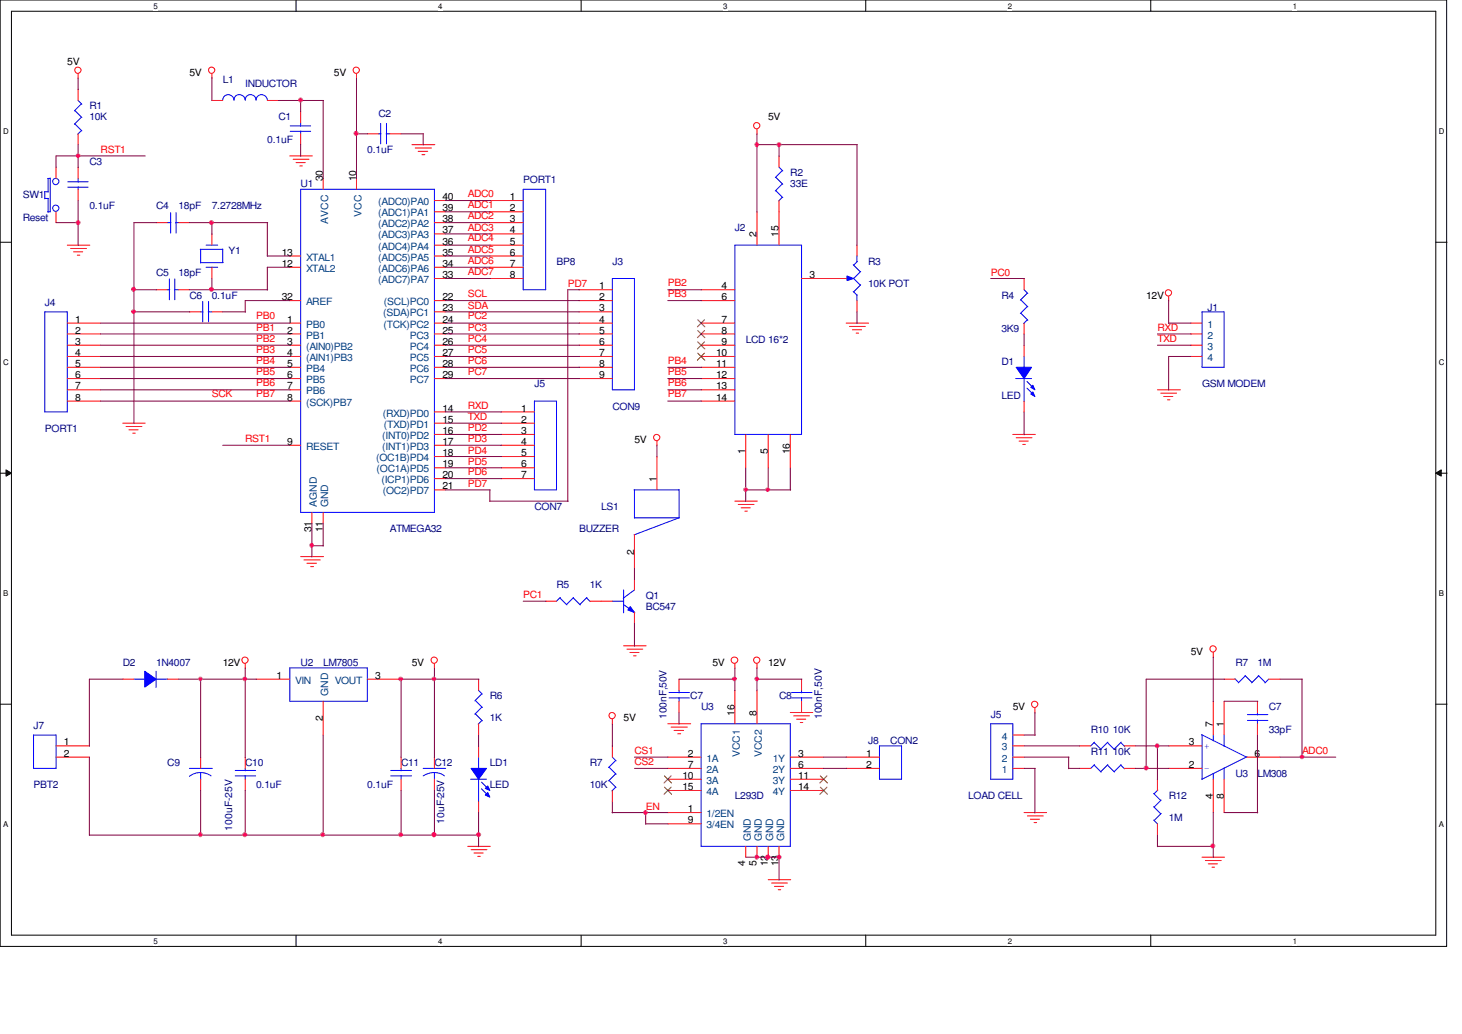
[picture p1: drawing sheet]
<svg xmlns="http://www.w3.org/2000/svg" width="297mm" height="210mm" viewBox="0 0 297 210" stroke-linecap="round" stroke-linejoin="round" font-family="sans-serif">
<path d="M0 0h293.9v192.2h-293.9zM2.3 2.3h289.4v187.6h-289.4z" fill="none" stroke="#000" stroke-width=".2"/>
<g fill="#fff">
<path d="M31.2 .3h.8v1.8h-.8z"/>
<path d="M31.2 190.2h.8v1.8h-.8z"/>
</g>
<path d="M60.2 0v2.3M60.2 189.9v2.3" fill="none" stroke="#000" stroke-width=".2"/>
<g fill="#fff">
<path d="M89 .3h.9v1.8h-.9z"/>
<path d="M89 190.2h.9v1.8h-.9z"/>
</g>
<path d="M118.1 0v2.3M118.1 189.9v2.3" fill="none" stroke="#000" stroke-width=".2"/>
<g fill="#fff">
<path d="M146.9 .3h.9v1.8h-.9z"/>
<path d="M146.9 190.2h.9v1.8h-.9z"/>
</g>
<path d="M175.9 0v2.3M175.9 189.9v2.3" fill="none" stroke="#000" stroke-width=".2"/>
<g fill="#fff">
<path d="M204.8 .3h.8v1.8h-.8z"/>
<path d="M204.8 190.2h.8v1.8h-.8z"/>
</g>
<path d="M233.8 0v2.3M233.8 189.9v2.3" fill="none" stroke="#000" stroke-width=".2"/>
<g fill="#fff">
<path d="M262.7 .3h.8v1.8h-.8z"/>
<path d="M262.7 190.2h.8v1.8h-.8z"/>
<path d="M.6 25.7h1.1v1.8h-1.1z"/>
<path d="M292.3 25.7h1.1v1.8h-1.1z"/>
<path d="M.6 72.6h1.1v1.8h-1.1z"/>
<path d="M292.3 72.6h1.1v1.8h-1.1z"/>
</g>
<path d="M0 49.2h2.3M291.7 49.2h2.3" fill="none" stroke="#000" stroke-width=".2"/>
<g fill="#fff">
<path d="M.6 119.5h1v1.8h-1z"/>
<path d="M292.3 119.5h1v1.8h-1z"/>
</g>
<path d="M0 96.1h2.3M1.2 95.4l1.1 .7-1.1 .6zM291.7 96.1l1.1-.7v1.3zM291.7 96.1h2.3" fill="none" stroke="#000" stroke-width=".2"/>
<path d="M1.2 95.4l1.1 .7-1.1 .6zM291.7 96.1l1.1-.7v1.3z" fill="#000"/>
<g fill="#fff">
<path d="M.6 166.5h1v1.7h-1z"/>
<path d="M292.3 166.5h.9v1.7h-.9z"/>
</g>
<path d="M0 143h2.3M291.7 143h2.3" fill="none" stroke="#000" stroke-width=".2"/>
<g fill="none" stroke="#f00" stroke-width=".2">
<path d="M15.9 15v.9M43 15v.9M72.4 15v.9M58.9 31.7h4.6M59.6 32.3h3.2M60.2 33h1.8M60.9 33.7h.5M65.7 36.2v2.2M72.4 36.2v2.2M83.7 29.4h4.6M84.4 30.1h3.3M85 30.7h1.9"/>
<path d="M85.7 31.4h.6M153.8 26.2v1.1M13.7 49.8h4.5M14.3 50.5h3.3M14.9 51.1h1.9M15.7 51.8h.5M58.9 52h2.2M58.9 54.3h2.2M88.3 49.8h2.2M88.3 52h2.2M88.3 54.3h2.2M88.3 40.7h2.2"/>
<path d="M88.3 43h2.2M88.3 45.2h2.2M88.3 47.5h2.2M88.3 56.6h2.2M13.7 65.6h6.7M13.7 79.2h6.7M13.7 67.8h6.7M13.7 70.1h6.7M13.7 72.4h6.7M13.7 74.6h6.7M13.7 76.9h6.7M58.9 65.6h2.2"/>
<path d="M58.9 79.2h2.2M58.9 61h2.2M58.9 67.8h2.2M58.9 70.1h2.2M58.9 72.4h2.2M58.9 74.6h2.2M58.9 76.9h2.2M88.3 65.6h2.2M88.3 61h2.2M88.3 63.3h2.2M88.3 67.8h2.2M88.3 70.1h2.2"/>
<path d="M88.3 72.4h2.2M88.3 74.6h2.2M88.3 76.9h2.2M171.9 65.6h4.6M172.6 66.3h3.2M173.2 67h1.8M173.9 67.6h.6M235.2 79.2h4.6M235.8 79.8h3.3M237.4 60.2v.9M13.7 81.4h6.7M24.9 85.9h4.6"/>
<path d="M25.6 86.6h3.2M26.2 87.3h1.9M27 88h.5M58.9 90.4h2.2M58.9 81.4h2.2M88.3 85.9h2.2M88.3 88.2h2.2M88.3 90.4h2.2M88.3 83.7h2.2M88.3 92.7h2.2M88.3 95h2.2M88.3 97.2h2.2"/>
<path d="M88.3 99.5h2.2M133.5 89.6v.9M205.8 88.2h4.6M206.5 88.9h3.2M207 89.6h1.9M207.8 90.3h.5M236.4 80.5h1.9M237.2 81.2h.5M61.1 113h4.6M61.8 113.7h3.3M62.4 114.4h1.9M63.1 115.1h.6"/>
<path d="M63.4 104.1v2.2M65.7 104.1v2.2M149.3 101.8h4.6M150 102.4h3.2M150.6 103.1h1.8M151.3 103.8h.5M49.8 134.8v.9M88.3 134.8v.9M110.9 122.1h2.2M119.8 122.1h2.3M126.7 131.1h4.6M127.4 131.8h3.2"/>
<path d="M128 132.5h1.8M128.7 133.2h.5M149.3 134.8v.9M153.8 134.8v.9M246.5 132.5v1M248.7 137.9h2.3M257.8 137.9h2.3M40.8 153.8v2.2M40.8 158.2v2.3M124.4 146v1.1M135.7 147h4.6M135.7 156h6.7"/>
<path d="M135.7 153.8h6.7M135.7 158.2h6.7M136.4 147.7h3.3M136.9 148.3h2M137.7 149h.6M149.3 140.2v6.8M153.8 140.2v6.8M160.6 144.7h4.5M160.6 156h6.7M160.6 153.8h6.7M160.6 158.2h6.7M161.2 145.4h3.3"/>
<path d="M161.8 146h1.9M162.6 146.7h.5M210.3 143.8v1M237.4 151.5h6.8M237.4 156h6.8M246.5 142.4v6.9M246.5 158.2v6.8M248.7 142.4v6.9M248.7 158.2v6.8M253.3 153.8h6.8M95 171.9h4.6M95.7 172.6h3.2"/>
<path d="M96.3 173.2h1.9M97.1 173.9h.5M135.7 165h6.7M135.7 160.5h6.7M135.7 167.3h6.7M151.5 171.9v2.2M153.8 171.9v2.2M156.1 178.6h4.6M156.1 171.9v2.2M156.8 179.3h3.2M158.3 171.9v2.2M160.6 160.5h6.7"/>
<path d="M208.1 165h4.5M208.7 165.7h3.3M209.3 166.4h1.9M210.1 167h.5M244.2 174.1h4.6M244.9 174.8h3.2M245.5 175.4h1.9M246.2 176.1h.6M157.3 180h1.9M158.1 180.7h.5"/>
<circle cx="15.8" cy="14.3" r=".64"/>
<circle cx="43" cy="14.3" r=".64"/>
<circle cx="72.4" cy="14.3" r=".64"/>
<circle cx="153.7" cy="25.5" r=".64"/>
<circle cx="237.4" cy="59.5" r=".64"/>
<circle cx="133.4" cy="88.8" r=".64"/>
<circle cx="49.8" cy="134.1" r=".64"/>
<circle cx="88.2" cy="134.1" r=".64"/>
<circle cx="149.2" cy="134.1" r=".66"/>
<circle cx="153.7" cy="134.1" r=".64"/>
<circle cx="246.5" cy="131.8" r=".64"/>
<circle cx="124.4" cy="145.3" r=".64"/>
<circle cx="210.2" cy="143" r=".64"/>
</g>
<g fill="none" stroke="#00f" stroke-width=".2">
<path d="M61.1 38.4h27.2v65.7h-27.2zM9.1 63.3h4.6v20.4h-4.6zM113.7 121.4l1.5 1.5M113.8 121.3l-.7 .8M116.5 121.4l1.4 1.5M116.5 121.3l-1.4 1.5M119.2 121.4l.7 .8M119.2 121.3l-1.4 1.5M250.9 137.8l.8 .8M252.9 137.2l1.5 1.4M253 137.2l-1.4 1.5M255.6 137.2l1.5 1.4"/>
<path d="M255.7 137.2l-1.4 1.5M257.8 137.9l-.8 .8M38.5 156h4.6M40.8 156.9v1.4M42.9 157.6a3.7 3.7 0 0 0-4.4 0M95.6 158.2h3.2M97.2 153.8v2.3M97.2 158.2v4.7M142.4 147h18.2v24.9h-18.2zM244.1 149.2l9.2 4.6M244.2 149.3v9M246.5 149.3v1.2"/>
<path d="M246.5 157.1v1.1M248.7 149.3v2.3M248.7 156v2.2M253.4 153.7l-9.2 4.5"/>
</g>
<path d="M135 157.6l1.4 1.4M135 159.9l1.4 1.4M136.4 157.6l-1.5 1.4M136.4 159.9l-1.5 1.4M166.7 157.6l1.4 1.4M166.7 159.9l1.4 1.4M168 157.6l-1.4 1.4M168 159.9l-1.4 1.4" fill="none" stroke="#804000" stroke-width=".2"/>
<path d="M95.7 156h3.1l-1.6 2.2z" fill-rule="evenodd" fill="#00f"/>
<path d="M95.7 156h3.1l-1.6 2.2z" fill="none" stroke="#00f" stroke-width=".2"/>
<path d="M99.1 161l.4 .9-.9-.4z" fill-rule="evenodd" fill="#00f"/>
<path d="M99.1 161l.4 .9-.9-.4z" fill="none" stroke="#00f" stroke-width=".2"/>
<path d="M99.1 159.6l.4 .9-.9-.4z" fill-rule="evenodd" fill="#00f"/>
<g fill="none" stroke="#00f" stroke-width=".2">
<path d="M9 38.9h.8M9.1 38.9v1.5M9.7 36.2h.5M9.8 36.2v2.8M10.2 36.2v6.8h-.5M106.3 38.4h4.6v20.4h-4.6zM157.6 36l1.4 1.4M157.6 38.7l1.4 1.4M158.3 34l.7 .7M159 34.6l-1.5 1.5M159 37.3l-1.5 1.5M9.1 40.3h.8"/>
<path d="M9.8 40.3v2.8M159 40l-.8 .8M208.1 58.8l.7 .8M208.7 59.5l-1.4 1.5M207.4 60.9l1.4 1.4M207.4 63.6l1.4 1.4M208.7 62.2l-1.4 1.5M208.7 64.9l-.7 .8M244.2 63.3h4.5v11.3h-4.5zM27.2 137.9h2.3M31.7 136.3v3.3M31.7 137.9h2.4"/>
<path d="M47.8 157.6h4.1M47.8 156.5h4.1M49.8 156v.5M49.8 157.5v.7M79.4 157.6h4.2M79.4 156.5h4.2M81.5 156v.5M81.5 157.5v.7M97.8 158.8l1.5 1.5M99.1 159.6l.4 .9-.9-.4zM135.9 141.7h4.2M135.9 140.6h4.2"/>
<path d="M138 140.2v.5M138 141.6v.8M97.8 160.2l1.5 1.4"/>
<circle cx="11.3" cy="36.9" r=".64"/>
<circle cx="11.3" cy="42.3" r=".64"/>
</g>
<g fill="none" stroke="#f00" stroke-width=".2">
<path d="M11.4 34v2.2M158.3 31.7v2.3M11.4 43v2.2M99.5 40.7h6.8M99.5 43h6.8M99.5 45.2h6.8M99.5 47.5h6.8M99.5 49.8h6.8M99.5 52h6.8M99.5 54.3h6.8M99.5 56.6h6.8M158.3 40.7v2.3"/>
<path d="M208.1 56.6v2.2M208.1 65.6v2.2M241.9 65.6h2.3M241.9 67.8h2.3M241.9 70.1h2.3M241.9 72.4h2.3M138 137.9v2.3M49.8 153.8v2.2M49.8 158.2v2.3M81.5 153.8v2.2M81.5 158.2v2.3M97.2 151.5v2.3"/>
<path d="M138 142.4v2.3M97.2 162.8v2.2"/>
</g>
<path d="M29.4 136.3l2.3 1.6-2.3 1.6z" fill-rule="evenodd" fill="#00f"/>
<g fill="none" stroke="#00f" stroke-width=".2">
<path d="M15.2 22.4l1.4 1.5M15.2 25.1l1.4 1.5M15.9 20.4l.7 .8M16.5 21.1l-1.4 1.4M16.5 23.8l-1.4 1.4M16.5 26.5l-.7 .8M45.3 20.3a1.14 1.14 0 0 1 1.1-1.1 1.14 1.14 0 0 1 1.1 1.1 1.14 1.14 0 0 1 1.2-1.1 1.14 1.14 0 0 1 1.1 1.1 1.1 1.1 0 0 1 1.1-1.1 1.1 1.1 0 0 1 1.1 1.1 1.14 1.14 0 0 1 1.2-1.1 1.14 1.14 0 0 1 1.1 1.1M59 25.6h4.1M59 26.7h4.1M61.1 24.9v.8M61.1 26.6v.6M76.9 27.2h.5"/>
<path d="M77.3 25.1v4.1M78.4 27.2h.8M78.5 25.1v4.1M40.7 50.6h4.6M40.8 53.3h4.5M40.8 50.6v2.8M41.9 54.3h2.3M41.9 49.8h2.3M45.3 50.5v2.8M124.4 56.6h4.5v22.6h-4.5zM149.3 49.8h13.6v38.4h-13.6zM40.8 63.3h.5"/>
<path d="M41.2 61.2v4.2M42.3 63.3h.7M42.4 61.2v4.2M206.4 76.9h3.2M208.1 72.4v2.3M208.1 76.9v4.6M128.8 99.5h9.2M128.9 99.5v5.7M138 99.4v5.8l-9.2 3.4M128.9 105.2h9.1M29.4 136.3l2.3 1.6-2.3 1.6zM58.9 135.6h15.7v6.8h-15.7z"/>
<path d="M6.8 149.3h4.6v6.7h-4.6zM86 157.6a3.8 3.8 0 0 1 4.3 0M86 156h4.5M88.3 156.9v1.4M96.6 142.2l1.4 1.5M96.6 144.9l1.4 1.5M97.2 140.2l.8 .8M97.9 140.9l-1.4 1.4M97.9 143.6l-1.4 1.4M97.9 146.3l-.7 .8M160.8 141.7h4.2M160.8 140.6h4.2"/>
<path d="M162.9 140.2v.5M162.9 141.6v.8M178.7 151.5h4.5v6.7h-4.5zM222.3 150.8l1.4 1.4M222.4 150.7l-.8 .8M225 150.8l1.4 1.4M225.1 150.7l-1.5 1.4M227.7 150.8l.8 .8M227.8 150.7l-1.4 1.4M234.4 166.5l.8 .8M234.4 163.8l1.4 1.5M234.4 161.1l1.4 1.5"/>
<path d="M235.2 160.4l-.7 .8M235.9 165.2l-1.4 1.4M235.9 162.5l-1.4 1.4"/>
</g>
<g fill="none" stroke="#f00" stroke-width=".2">
<path d="M15.9 18.1v2.3M15.9 27.2v2.2M43 20.4h2.3M54.3 20.4h2.3M61.1 22.6v2.3M61.1 27.2v2.2M74.6 27.2h2.3M79.2 27.2h2.3M43 47.5v2.3M43 54.3v2.3M117.6 58.8h6.8M142.4 58.8h6.9"/>
<path d="M153.8 43v6.8M158.3 43v6.8M162.9 56.6h6.7M38.5 63.3h2.3M43 63.3h2.3M117.6 63.3h6.8M117.6 61h6.8M117.6 65.6h6.8M117.6 67.8h6.8M117.6 70.1h6.8M117.6 72.4h6.8M117.6 74.6h6.8"/>
<path d="M117.6 76.9h6.8M142.4 61h6.9M142.4 65.6h6.9M142.4 67.8h6.9M142.4 70.1h6.9M142.4 72.4h6.9M142.4 74.6h6.9M142.4 76.9h6.9M142.4 79.2h6.9M133.5 92.7v6.8M142.4 81.4h6.9M151.5 88.2v6.8"/>
<path d="M156.1 88.2v6.8M160.6 88.2v6.8M128.9 108.5v6.8M24.9 137.9h2.3M34 137.9h2.3M52 137.9h6.9M74.6 137.9h6.9M97.2 137.9v2.3M162.9 137.9v2.3M11.4 151.5h6.8M11.4 153.8h6.8M65.7 142.4v6.9"/>
<path d="M88.3 153.8v2.2M88.3 158.2v2.3M97.2 147v2.3M162.9 142.4v2.3M171.9 153.8h6.8M171.9 156h6.8M219.3 151.5h2.3M228.4 151.5h2.3M235.2 158.2v2.3M235.2 167.3v2.3"/>
</g>
<path d="M141.8 64.9l1.4 1.5M141.8 67.1l1.4 1.5M141.8 69.4l1.4 1.5M141.8 71.7l1.4 1.5M143.1 64.9l-1.4 1.5M143.1 67.1l-1.4 1.5M143.1 69.4l-1.4 1.5M143.1 71.7l-1.4 1.5" fill="none" stroke="#804000" stroke-width=".2"/>
<path d="M206.5 74.6h3.1l-1.5 2.3z" fill-rule="evenodd" fill="#00f"/>
<path d="M206.5 74.6h3.1l-1.5 2.3z" fill="none" stroke="#00f" stroke-width=".2"/>
<path d="M209.8 79.6l.5 .9-.9-.5z" fill-rule="evenodd" fill="#00f"/>
<path d="M209.8 79.6l.5 .9-.9-.5z" fill="none" stroke="#00f" stroke-width=".2"/>
<path d="M209.8 78.2l.5 1-.9-.5z" fill-rule="evenodd" fill="#00f"/>
<path d="M34 45.2h.8M34.7 43.2v4.1M35.7 45.2h.6M35.8 43.2v4.1M208.7 77.5l1.4 1.4M208.7 78.8l1.4 1.5M209.8 78.2l.5 1-.9-.5zM126.7 119.8v4.7M128.9 119.8l-2.3 1.7M124.3 122.1h2.4M126.7 122.8l2.3 1.7" fill="none" stroke="#00f" stroke-width=".2"/>
<path d="M31.7 45.2h2.3M36.3 45.2h2.2M208.1 70.1v2.3M208.1 81.4v2.3" fill="none" stroke="#f00" stroke-width=".2"/>
<path d="M128.1 123.2l.8 1.2-1.4-.5z" fill="#00f"/>
<path d="M108.6 81.4h4.5v18.1h-4.5zM128.1 123.2l.8 1.2-1.4-.5zM123.7 155.8l1.5 1.4M123.7 158.5l1.5 1.4M124.4 153.8l.8 .7M125.1 154.4l-1.4 1.5M125.1 157.1l-1.4 1.5M125.1 159.9l-.8 .7" fill="none" stroke="#00f" stroke-width=".2"/>
<path d="M101.8 83.7h6.8M101.8 85.9h6.8M101.8 88.2h6.8M101.8 90.4h6.8M101.8 92.7h6.8M101.8 95h6.8M101.8 97.2h6.8M128.9 117.6v2.2M122.1 122.1h2.3M128.9 124.4v2.3M124.4 151.5v2.3M124.4 160.5v2.3" fill="none" stroke="#f00" stroke-width=".2"/>
<path d="M172.1 56l1.3 .6-1.3 .4z" fill="#00f"/>
<g fill="none" stroke="#00f" stroke-width=".2">
<path d="M13.8 36.9h4.1M13.8 38h4.1M15.9 36.2v.8M15.9 37.9v.5M34 58.8h.5M34.4 56.6v4.3M35.4 58.8h.9M35.5 56.6v4.3M171.8 56.6h.5M172.1 56l1.3 .6-1.3 .4zM173.4 59.2l.7 .7M173.4 56.5l1.4 1.4"/>
<path d="M173.4 53.8l1.4 1.4M174.1 51.9v1.3M174.1 59.9v1.1M174.2 53.1l-.8 .7M174.9 57.8l-1.5 1.5M174.9 55.1l-1.5 1.5M201.3 147h4.5v11.2h-4.5zM222.3 155.4l1.4 1.4M222.4 155.3l-.8 .7M225 155.4l1.4 1.4M225.1 155.3l-1.5 1.4M227.7 155.4l.8 .7"/>
<path d="M227.8 155.3l-1.4 1.4M253.4 146.3h4.2M253.4 145.1h4.2M255.5 144.7v.5M255.5 146.2v.8"/>
</g>
<g fill="none" stroke="#f00" stroke-width=".2">
<path d="M15.9 34v2.2M15.9 38.4v2.3M31.7 58.8h2.3M36.3 58.8h2.2M169.6 56.6h2.3M174.1 49.8v2.2M174.1 61v2.3M205.8 156h2.3M205.8 153.8h2.3M205.8 151.5h2.3M205.8 149.3h2.3M219.3 156h2.3"/>
<path d="M228.4 156h2.3M255.5 142.4v2.3M255.5 147v2.3"/>
</g>
<g fill="none" stroke="#800040" stroke-width=".2">
<path d="M15.9 15.8v2.4M43 15.7v4.7M72.4 15.8v20.5M15.9 29.4v4.6M29.5 31.7h-18.1v2.3M56.6 20.4h9.1M61.1 20.4v2.3M61.1 29.4v2.3M65.7 20.4v15.9M72.4 27.2h2.3M81.5 27.2h4.6M86 27.2v2.3"/>
<path d="M153.8 27.2v15.9M153.8 29.4h20.4M158.3 29.4v2.3M174.1 29.4v20.5M11.4 45.2h4.6M15.9 40.7v9.2M27.2 58.8h4.6M31.8 45.2h-4.6v40.8M38.5 45.2h15.9M38.5 58.8h15.9M43 45.2v2.4M43 56.6v2.3"/>
<path d="M54.3 52h4.7M54.3 45.2v6.9M59 54.3h-4.7v4.6M90.5 45.2h9.1M90.5 52h9.1M90.5 40.7h9.1M90.5 49.8h9.1M90.5 47.5h9.1M90.5 43h9.1M90.5 56.6h9.1M90.5 54.3h9.1M117.7 58.8h-2.3v43.1"/>
<path d="M135.7 58.8h6.8M201.3 56.6h6.8M20.4 76.9h38.6M20.4 67.8h38.6M20.4 70.1h38.6M20.4 79.2h38.6M20.4 65.6h38.6M20.4 72.4h38.6M20.4 74.6h38.6M27.2 63.3h11.4M45.3 63.3h4.6M59 61h-9.2v2.4"/>
<path d="M90.5 76.9h27.2M90.5 67.8h27.2M90.5 70.1h27.2M90.5 65.6h27.2M90.5 72.4h27.2M90.5 61h27.2M90.5 74.6h27.2M90.5 63.3h27.2M135.7 76.9h6.8M135.7 79.2h6.8M135.7 61h6.8M135.7 74.6h6.8"/>
<path d="M174.1 63.3v2.4M208.1 67.8v2.4M235.2 67.8h6.8M235.2 70.1h6.8M237.4 65.6h4.6M237.4 61v4.7M242 72.4h-4.6v6.8M20.4 81.4h38.6M45.3 90.4h13.7M90.5 95h11.4M90.5 97.2h11.4M90.5 88.2h11.4"/>
<path d="M90.5 85.9h11.4M90.5 90.4h11.4M90.5 83.7h11.4M90.5 99.5h9.1M90.5 92.7h11.4M99.5 99.5v2.4M133.5 90.4v2.4M135.7 81.4h6.8M151.5 99.5h9.2M151.5 95v6.9M156.1 95v4.6M160.6 95v4.6"/>
<path d="M208.1 83.7v4.6M63.4 106.3v6.8M63.4 110.8h2.3M65.7 106.3v4.6M99.5 101.8h15.9M128.9 115.3v2.4M25 137.9h-6.8v13.7M36.3 137.9h15.8M40.8 137.9v15.9M49.8 135.6v18.2M88.3 135.6v18.2M97.3 137.9h-15.8v15.9"/>
<path d="M106.3 122.1h4.7M128.9 126.7v4.5M138 137.9h11.4M149.3 135.6v4.7M153.8 137.9h9.1M153.8 135.6v4.7M246.5 133.4v9.1M248.8 137.9h-15.9v18.2M260.1 137.9h4.5M264.5 137.9v15.9M18.2 153.8v15.9M65.7 149.3v20.4"/>
<path d="M97.2 149.3v2.3M124.4 147v4.6M128.9 156h6.9M128.9 153.8h6.9M138 144.7v2.4M167.3 156h4.7M167.3 153.8h4.7M208.1 156h2.3M208.1 153.8h9.1M208.1 149.3h2.3M208.1 151.5h11.3M210.3 144.7v4.7"/>
<path d="M210.3 156v9.1M217.1 156h2.3M217.1 153.8v2.3M230.7 156h6.8M230.7 151.5h6.8M235.2 151.5v6.8M248.7 142.4h6.9M255.5 149.3v15.8M260.1 153.8h11.3M18.2 169.6h79.1M40.8 160.5v9.2M49.8 160.5v9.2"/>
<path d="M81.5 160.5v9.2M88.3 160.5v9.2M97.2 165v7M124.3 165h11.5M124.4 162.8v2.3M131.2 165v2.4M131.2 167.3h4.6M151.5 174.1h6.9M158.3 174.1v4.6M235.2 169.6v2.4M235.2 171.9h11.4M246.5 165v9.2"/>
<path d="M248.7 165h6.9"/>
</g>
<circle cx="15.9" cy="45.2" r=".42" fill="#f0f"/>
<circle cx="15.9" cy="45.2" r=".42" fill="none" stroke="#f0f" stroke-width=".2"/>
<circle cx="43" cy="45.2" r=".42" fill="#f0f"/>
<circle cx="43" cy="45.2" r=".42" fill="none" stroke="#f0f" stroke-width=".2"/>
<circle cx="43" cy="58.7" r=".42" fill="#f0f"/>
<circle cx="43" cy="58.7" r=".42" fill="none" stroke="#f0f" stroke-width=".2"/>
<circle cx="15.9" cy="31.6" r=".4" fill="#f0f"/>
<circle cx="15.9" cy="31.6" r=".4" fill="none" stroke="#f0f" stroke-width=".2"/>
<circle cx="61.1" cy="20.3" r=".42" fill="#f0f"/>
<circle cx="61.1" cy="20.3" r=".42" fill="none" stroke="#f0f" stroke-width=".2"/>
<circle cx="40.7" cy="137.9" r=".38" fill="#f0f"/>
<circle cx="40.7" cy="137.9" r=".38" fill="none" stroke="#f0f" stroke-width=".2"/>
<circle cx="49.8" cy="137.9" r=".4" fill="#f0f"/>
<circle cx="49.8" cy="137.9" r=".4" fill="none" stroke="#f0f" stroke-width=".2"/>
<circle cx="153.7" cy="29.4" r=".4" fill="#f0f"/>
<circle cx="153.7" cy="29.4" r=".4" fill="none" stroke="#f0f" stroke-width=".2"/>
<circle cx="27.1" cy="58.7" r=".42" fill="#f0f"/>
<circle cx="27.1" cy="58.7" r=".42" fill="none" stroke="#f0f" stroke-width=".2"/>
<circle cx="27.2" cy="63.3" r=".4" fill="#f0f"/>
<circle cx="27.2" cy="63.3" r=".4" fill="none" stroke="#f0f" stroke-width=".2"/>
<circle cx="88.2" cy="169.5" r=".42" fill="#f0f"/>
<circle cx="88.2" cy="169.5" r=".42" fill="none" stroke="#f0f" stroke-width=".2"/>
<circle cx="97.2" cy="169.5" r=".42" fill="#f0f"/>
<circle cx="97.2" cy="169.5" r=".42" fill="none" stroke="#f0f" stroke-width=".2"/>
<circle cx="81.4" cy="137.9" r=".4" fill="#f0f"/>
<circle cx="81.4" cy="137.9" r=".4" fill="none" stroke="#f0f" stroke-width=".2"/>
<circle cx="72.3" cy="27.1" r=".42" fill="#f0f"/>
<circle cx="72.3" cy="27.1" r=".42" fill="none" stroke="#f0f" stroke-width=".2"/>
<circle cx="88.2" cy="137.9" r=".4" fill="#f0f"/>
<circle cx="88.2" cy="137.9" r=".4" fill="none" stroke="#f0f" stroke-width=".2"/>
<circle cx="158.3" cy="29.4" r=".42" fill="#f0f"/>
<circle cx="158.3" cy="29.4" r=".42" fill="none" stroke="#f0f" stroke-width=".2"/>
<circle cx="49.7" cy="169.5" r=".42" fill="#f0f"/>
<circle cx="49.7" cy="169.5" r=".42" fill="none" stroke="#f0f" stroke-width=".2"/>
<circle cx="81.4" cy="169.5" r=".42" fill="#f0f"/>
<circle cx="81.4" cy="169.5" r=".42" fill="none" stroke="#f0f" stroke-width=".2"/>
<circle cx="63.3" cy="110.7" r=".4" fill="#f0f"/>
<circle cx="63.3" cy="110.7" r=".4" fill="none" stroke="#f0f" stroke-width=".2"/>
<circle cx="151.5" cy="99.4" r=".4" fill="#f0f"/>
<circle cx="151.5" cy="99.4" r=".4" fill="none" stroke="#f0f" stroke-width=".2"/>
<circle cx="156" cy="99.4" r=".4" fill="#f0f"/>
<circle cx="156" cy="99.4" r=".4" fill="none" stroke="#f0f" stroke-width=".2"/>
<circle cx="40.7" cy="169.5" r=".4" fill="#f0f"/>
<circle cx="40.7" cy="169.5" r=".4" fill="none" stroke="#f0f" stroke-width=".2"/>
<circle cx="65.6" cy="169.5" r=".42" fill="#f0f"/>
<circle cx="65.6" cy="169.5" r=".42" fill="none" stroke="#f0f" stroke-width=".2"/>
<circle cx="88.2" cy="169.5" r=".42" fill="#f0f"/>
<circle cx="88.2" cy="169.5" r=".42" fill="none" stroke="#f0f" stroke-width=".2"/>
<circle cx="153.7" cy="174.1" r=".4" fill="#f0f"/>
<circle cx="153.7" cy="174.1" r=".4" fill="none" stroke="#f0f" stroke-width=".2"/>
<circle cx="156" cy="174.1" r=".42" fill="#f0f"/>
<circle cx="156" cy="174.1" r=".42" fill="none" stroke="#f0f" stroke-width=".2"/>
<circle cx="153.8" cy="137.9" r=".38" fill="#f0f"/>
<circle cx="153.8" cy="137.9" r=".38" fill="none" stroke="#f0f" stroke-width=".2"/>
<circle cx="156" cy="174.1" r=".42" fill="#f0f"/>
<circle cx="156" cy="174.1" r=".42" fill="none" stroke="#f0f" stroke-width=".2"/>
<circle cx="158.3" cy="174.1" r=".42" fill="#f0f"/>
<circle cx="158.3" cy="174.1" r=".42" fill="none" stroke="#f0f" stroke-width=".2"/>
<circle cx="131.1" cy="165" r=".4" fill="#f0f"/>
<circle cx="131.1" cy="165" r=".4" fill="none" stroke="#f0f" stroke-width=".2"/>
<circle cx="149.2" cy="137.9" r=".4" fill="#f0f"/>
<circle cx="149.2" cy="137.9" r=".4" fill="none" stroke="#f0f" stroke-width=".2"/>
<circle cx="235.1" cy="151.5" r=".4" fill="#f0f"/>
<circle cx="235.1" cy="151.5" r=".4" fill="none" stroke="#f0f" stroke-width=".2"/>
<circle cx="232.9" cy="155.9" r=".42" fill="#f0f"/>
<circle cx="232.9" cy="155.9" r=".42" fill="none" stroke="#f0f" stroke-width=".2"/>
<circle cx="246.4" cy="171.8" r=".42" fill="#f0f"/>
<circle cx="246.4" cy="171.8" r=".42" fill="none" stroke="#f0f" stroke-width=".2"/>
<circle cx="264.6" cy="153.7" r=".4" fill="#f0f"/>
<circle cx="264.6" cy="153.7" r=".4" fill="none" stroke="#f0f" stroke-width=".2"/>
<g font-size="2">
<text x="13.7" y="13.1">5V</text>
<text x="38.5" y="15.4">5V</text>
<text x="67.9" y="15.4">5V</text>
<text x="156.1" y="24.4">5V</text>
<text x="65.6" y="36.8" transform="rotate(-90 65.6 36.8)">30</text>
<text x="72.3" y="36.8" transform="rotate(-90 72.3 36.8)">10</text>
<text x="89.9" y="40.6">40</text>
<text x="103.6" y="40.6">1</text>
<text x="89.9" y="42.9">39</text>
<text x="89.9" y="45.1">38</text>
<text x="89.9" y="47.4">37</text>
<text x="103.6" y="42.9">2</text>
<text x="103.6" y="45.1">3</text>
<text x="103.6" y="47.4">4</text>
<text x="57.3" y="51.9">13</text>
<text x="89.9" y="49.7">36</text>
<text x="89.9" y="51.9">35</text>
<text x="103.6" y="49.7">5</text>
<text x="103.6" y="51.9">6</text>
<text x="153.7" y="48.2" transform="rotate(-90 153.7 48.2)">2</text>
<text x="158.2" y="48.2" transform="rotate(-90 158.2 48.2)">15</text>
<text x="57.3" y="54.2">12</text>
<text x="89.9" y="54.2">34</text>
<text x="89.9" y="56.5">33</text>
<text x="103.6" y="54.2">7</text>
<text x="103.6" y="56.5">8</text>
<text x="121.7" y="58.8">1</text>
<text x="146.6" y="58.8">4</text>
<text x="164.5" y="56.5">3</text>
<text x="15.3" y="65.5">1</text>
<text x="57.3" y="61">32</text>
<text x="58.4" y="65.5">1</text>
<text x="89.9" y="61">22</text>
<text x="89.9" y="63.2">23</text>
<text x="89.9" y="65.5">24</text>
<text x="121.7" y="61">2</text>
<text x="121.7" y="63.2">3</text>
<text x="121.7" y="65.5">4</text>
<text x="146.6" y="61">6</text>
<text x="146.6" y="65.5">7</text>
<text x="232.9" y="60.6">12V</text>
<text x="15.3" y="67.7">2</text>
<text x="15.3" y="70">3</text>
<text x="58.4" y="67.7">2</text>
<text x="58.4" y="70">3</text>
<text x="89.9" y="67.7">25</text>
<text x="89.9" y="70">26</text>
<text x="121.7" y="67.7">5</text>
<text x="121.7" y="70">6</text>
<text x="146.6" y="67.7">8</text>
<text x="146.6" y="70">9</text>
<text x="15.3" y="72.3">4</text>
<text x="15.3" y="74.5">5</text>
<text x="15.3" y="76.8">6</text>
<text x="58.4" y="72.3">4</text>
<text x="58.4" y="74.5">5</text>
<text x="58.4" y="76.8">6</text>
<text x="89.9" y="72.3">27</text>
<text x="89.9" y="74.5">28</text>
<text x="89.9" y="76.8">29</text>
<text x="121.7" y="72.3">7</text>
<text x="121.7" y="74.5">8</text>
<text x="121.7" y="76.8">9</text>
<text x="145.5" y="72.3">10</text>
<text x="145.5" y="74.5">11</text>
<text x="145.5" y="76.8">12</text>
<text x="15.3" y="79.1">7</text>
<text x="15.3" y="81.4">8</text>
<text x="58.4" y="79.1">7</text>
<text x="58.4" y="81.4">8</text>
<text x="89.9" y="83.6">14</text>
<text x="105.9" y="83.6">1</text>
<text x="145.5" y="79.1">13</text>
<text x="145.5" y="81.4">14</text>
<text x="89.9" y="85.9">15</text>
<text x="89.9" y="88.1">16</text>
<text x="105.9" y="85.9">2</text>
<text x="105.9" y="88.1">3</text>
<text x="58.4" y="90.3">9</text>
<text x="89.9" y="90.3">17</text>
<text x="89.9" y="92.6">18</text>
<text x="89.9" y="94.9">19</text>
<text x="105.9" y="90.3">4</text>
<text x="105.9" y="92.6">5</text>
<text x="105.9" y="94.9">6</text>
<text x="128.9" y="90">5V</text>
<text x="151.4" y="92.3" transform="rotate(-90 151.4 92.3)">1</text>
<text x="156" y="92.3" transform="rotate(-90 156 92.3)">5</text>
<text x="160.5" y="92.3" transform="rotate(-90 160.5 92.3)">16</text>
<text x="89.9" y="97.1">20</text>
<text x="89.9" y="99.4">21</text>
<text x="105.9" y="97.1">7</text>
<text x="133.4" y="97.9" transform="rotate(-90 133.4 97.9)">1</text>
<text x="63.3" y="108.1" transform="rotate(-90 63.3 108.1)">31</text>
<text x="65.6" y="108.1" transform="rotate(-90 65.6 108.1)">11</text>
<text x="128.8" y="112.6" transform="rotate(-90 128.8 112.6)">2</text>
<text x="45.3" y="135.2">12V</text>
<text x="56.2" y="137.8">1</text>
<text x="76.2" y="137.8">3</text>
<text x="83.7" y="135.2">5V</text>
<text x="144.7" y="135.2">5V</text>
<text x="156.1" y="135.2">12V</text>
<text x="241.9" y="132.9">5V</text>
<text x="65.6" y="146.5" transform="rotate(-90 65.6 146.5)">2</text>
<text x="126.7" y="146.5">5V</text>
<text x="149.2" y="145.4" transform="rotate(-90 149.2 145.4)">16</text>
<text x="153.7" y="145.4" transform="rotate(-90 153.7 145.4)">8</text>
<text x="205.8" y="144.2">5V</text>
<text x="246.4" y="147.7" transform="rotate(-90 246.4 147.7)">7</text>
<text x="248.6" y="147.7" transform="rotate(-90 248.6 147.7)">1</text>
<text x="13" y="151.4">1</text>
<text x="13" y="153.7">2</text>
<text x="139.7" y="153.7">2</text>
<text x="139.7" y="156">7</text>
<text x="162.2" y="153.7">3</text>
<text x="162.2" y="156">6</text>
<text x="176" y="153.7">1</text>
<text x="176" y="156">2</text>
<text x="241.5" y="151.4">3</text>
<text x="241.5" y="156">2</text>
<text x="254.9" y="153.7">6</text>
<text x="138.6" y="158.2">10</text>
<text x="138.6" y="160.4">15</text>
<text x="162.2" y="158.2">11</text>
<text x="162.2" y="160.4">14</text>
<text x="139.7" y="164.9">1</text>
<text x="139.7" y="167.2">9</text>
<text x="246.4" y="162.3" transform="rotate(-90 246.4 162.3)">4</text>
<text x="248.6" y="162.3" transform="rotate(-90 248.6 162.3)">8</text>
<text x="151.4" y="175.9" transform="rotate(-90 151.4 175.9)">4</text>
<text x="153.7" y="175.9" transform="rotate(-90 153.7 175.9)">5</text>
<text x="156" y="175.9" transform="rotate(-90 156 175.9)">12</text>
<text x="158.2" y="175.9" transform="rotate(-90 158.2 175.9)">13</text>
</g>
<g font-size="2" fill="#000080">
<text x="45.3" y="16.9">L1</text>
<text x="49.8" y="17.6">INDUCTOR</text>
<text x="18.2" y="22.2">R1</text>
<text x="76.9" y="23.7">C2</text>
<text x="18.2" y="24.4">10K</text>
<text x="54.3" y="29">0.1uF</text>
<text x="56.6" y="24.4">C1</text>
<text x="18.2" y="33.4">C3</text>
<text x="74.6" y="31.2">0.1uF</text>
<text x="160.6" y="35.7">R2</text>
<text x="4.6" y="40.2">SW1</text>
<text x="61.1" y="38">U1</text>
<text x="106.3" y="37.3">PORT1</text>
<text x="160.6" y="38">33E</text>
<text x="4.6" y="44.8">Reset</text>
<text x="18.2" y="42.5">0.1uF</text>
<text x="31.7" y="42.5">C4</text>
<text x="36.3" y="42.5">18pF</text>
<text x="43" y="42.5">7.2728MHz</text>
<text x="149.3" y="47">J2</text>
<text x="46.4" y="51.6">Y1</text>
<text x="113.1" y="53.8">BP8</text>
<text x="124.4" y="53.8">J3</text>
<text x="176.4" y="53.8">R3</text>
<text x="31.7" y="56">C5</text>
<text x="36.3" y="56">18pF</text>
<text x="176.4" y="58.3">10K POT</text>
<text x="9.1" y="62.1">J4</text>
<text x="38.5" y="60.6">C6</text>
<text x="43" y="60.6">0.1uF</text>
<text x="203.5" y="60.6">R4</text>
<text x="245.3" y="63.1">J1</text>
<text x="151.5" y="69.6">LCD 16*2</text>
<text x="203.5" y="67.4">3K9</text>
<text x="203.5" y="74.2">D1</text>
<text x="108.6" y="78.7">J5</text>
<text x="124.4" y="83.2">CON9</text>
<text x="203.5" y="80.9">LED</text>
<text x="244.2" y="78.7">GSM MODEM</text>
<text x="9.1" y="87.7">PORT1</text>
<text x="108.6" y="103.5">CON7</text>
<text x="122.1" y="103.5">LS1</text>
<text x="79.2" y="108">ATMEGA32</text>
<text x="117.6" y="108">BUZZER</text>
<text x="113.1" y="119.4">R5</text>
<text x="119.8" y="119.4">1K</text>
<text x="131.2" y="121.6">Q1</text>
<text x="131.2" y="123.9">BC547</text>
<text x="24.9" y="135.2">D2</text>
<text x="31.7" y="135.2">1N4007</text>
<text x="61.1" y="135.2">U2</text>
<text x="65.7" y="135.2">LM7805</text>
<text x="251" y="135.2">R7</text>
<text x="255.5" y="135.2">1M</text>
<text x="99.5" y="142">R6</text>
<text x="140.2" y="142">C7</text>
<text x="158.3" y="142">C8</text>
<text x="6.8" y="148.1">J7</text>
<text x="99.5" y="146.5">1K</text>
<text x="135.4" y="146.1" transform="rotate(-90 135.4 146.1)">100nF,50V</text>
<text x="142.4" y="144.2">U3</text>
<text x="167" y="146.1" transform="rotate(-90 167 146.1)">100nF,50V</text>
<text x="201.3" y="145.8">J5</text>
<text x="221.6" y="148.8">R10 10K</text>
<text x="257.8" y="144.2">C7</text>
<text x="257.8" y="148.8">33pF</text>
<text x="34" y="155.5">C9</text>
<text x="49.8" y="155.5">C10</text>
<text x="81.5" y="155.5">C11</text>
<text x="88.3" y="155.5">C12</text>
<text x="99.5" y="155.5">LD1</text>
<text x="119.8" y="155.5">R7</text>
<text x="176.4" y="151">J8</text>
<text x="180.9" y="151">CON2</text>
<text x="221.6" y="153.2">R11 10K</text>
<text x="6.8" y="160">PBT2</text>
<text x="52" y="160">0.1uF</text>
<text x="74.6" y="160">0.1uF</text>
<text x="99.5" y="160">LED</text>
<text x="119.8" y="160">10K</text>
<text x="251" y="157.8">U3</text>
<text x="255.5" y="157.8">LM308</text>
<text x="90.2" y="167.3" transform="rotate(-90 90.2 167.3)">10uF-25V</text>
<text x="149.3" y="162.3">L293D</text>
<text x="196.7" y="162.3">LOAD CELL</text>
<text x="237.4" y="162.3">R12</text>
<text x="237.4" y="166.8">1M</text>
<text x="47.2" y="168.7" transform="rotate(-90 47.2 168.7)">100uF-25V</text>
</g>
<g font-size="2" fill="#f00">
<text x="20.4" y="31">RST1</text>
<text x="95" y="40">ADC0</text>
<text x="95" y="46.8">ADC3</text>
<text x="95" y="42.2">ADC1</text>
<text x="95" y="44.5">ADC2</text>
<text x="95" y="51.3">ADC5</text>
<text x="95" y="49">ADC4</text>
<text x="95" y="53.6">ADC6</text>
<text x="95" y="55.8">ADC7</text>
<text x="115.4" y="58.3">PD7</text>
<text x="135.7" y="58.1">PB2</text>
<text x="201.3" y="56">PC0</text>
<text x="52" y="64.9">PB0</text>
<text x="95" y="64.9">PC2</text>
<text x="95" y="60.4">SCL</text>
<text x="95" y="62.7">SDA</text>
<text x="135.7" y="60.4">PB3</text>
<text x="52" y="67.1">PB1</text>
<text x="52" y="69.4">PB2</text>
<text x="52" y="71.6">PB3</text>
<text x="95" y="71.6">PC5</text>
<text x="95" y="69.4">PC4</text>
<text x="95" y="67.1">PC3</text>
<text x="235.2" y="67.1">RXD</text>
<text x="235.2" y="69.4">TXD</text>
<text x="52" y="76.2">PB5</text>
<text x="52" y="73.9">PB4</text>
<text x="95" y="73.9">PC6</text>
<text x="95" y="76.2">PC7</text>
<text x="135.7" y="73.9">PB4</text>
<text x="135.7" y="76.2">PB5</text>
<text x="43" y="80.7">SCK</text>
<text x="52" y="78.4">PB6</text>
<text x="52" y="80.7">PB7</text>
<text x="95" y="83">RXD</text>
<text x="135.7" y="78.4">PB6</text>
<text x="135.7" y="80.7">PB7</text>
<text x="49.8" y="89.7">RST1</text>
<text x="95" y="87.5">PD2</text>
<text x="95" y="85.3">TXD</text>
<text x="95" y="89.7">PD3</text>
<text x="95" y="94.5">PD5</text>
<text x="95" y="92.2">PD4</text>
<text x="95" y="96.5">PD6</text>
<text x="95" y="98.8">PD7</text>
<text x="106.3" y="121.4">PC1</text>
<text x="128.9" y="155.3">CS2</text>
<text x="128.9" y="153.1">CS1</text>
<text x="264.5" y="153.1">ADC0</text>
<text x="131.2" y="164.6">EN</text>
</g>
<g font-size="2" fill="#004080">
<text x="76.8" y="41.7">(ADC0)PA0</text>
<text x="66.7" y="45.5" transform="rotate(-90 66.7 45.5)">AVCC</text>
<text x="73.4" y="44" transform="rotate(-90 73.4 44)">VCC</text>
<text x="76.8" y="43.9">(ADC1)PA1</text>
<text x="76.8" y="46.1">(ADC2)PA2</text>
<text x="62.2" y="52.9">XTAL1</text>
<text x="76.8" y="48.4">(ADC3)PA3</text>
<text x="76.8" y="50.7">(ADC4)PA4</text>
<text x="76.8" y="52.9">(ADC5)PA5</text>
<text x="62.2" y="55.2">XTAL2</text>
<text x="76.8" y="55.2">(ADC6)PA6</text>
<text x="76.8" y="57.5">(ADC7)PA7</text>
<text x="62.2" y="62">AREF</text>
<text x="77.8" y="64.3">(SDA)PC1</text>
<text x="78" y="62">(SCL)PC0</text>
<text x="62.2" y="66.5">PB0</text>
<text x="62.2" y="68.7">PB1</text>
<text x="62.2" y="71">(AIN0)PB2</text>
<text x="77.9" y="66.5">(TCK)PC2</text>
<text x="83.3" y="68.7">PC3</text>
<text x="83.3" y="71">PC4</text>
<text x="245.3" y="66.5">1</text>
<text x="245.3" y="68.7">2</text>
<text x="245.3" y="71">3</text>
<text x="62.2" y="73.3">(AIN1)PB3</text>
<text x="62.2" y="75.5">PB4</text>
<text x="62.2" y="77.8">PB5</text>
<text x="83.3" y="73.3">PC5</text>
<text x="83.3" y="75.5">PC6</text>
<text x="83.3" y="77.8">PC7</text>
<text x="245.3" y="73.3">4</text>
<text x="62.2" y="80.1">PB6</text>
<text x="62.2" y="82.4">(SCK)PB7</text>
<text x="77.7" y="89.2">(INT0)PD2</text>
<text x="77.8" y="84.6">(RXD)PD0</text>
<text x="78" y="86.9">(TXD)PD1</text>
<text x="62.2" y="91.4">RESET</text>
<text x="76.4" y="93.6">(OC1B)PD4</text>
<text x="76.5" y="95.9">(OC1A)PD5</text>
<text x="77.7" y="91.4">(INT1)PD3</text>
<text x="77.5" y="98.1">(ICP1)PD6</text>
<text x="77.8" y="100.4">(OC2)PD7</text>
<text x="64.4" y="103" transform="rotate(-90 64.4 103)">AGND</text>
<text x="66.7" y="103" transform="rotate(-90 66.7 103)">GND</text>
<text x="60" y="138.9">VIN</text>
<text x="66.7" y="141.3" transform="rotate(-90 66.7 141.3)">GND</text>
<text x="68" y="138.9">VOUT</text>
<text x="143.5" y="154.7">1A</text>
<text x="150.3" y="153.8" transform="rotate(-90 150.3 153.8)">VCC1</text>
<text x="154.8" y="153.8" transform="rotate(-90 154.8 153.8)">VCC2</text>
<text x="157" y="154.7">1Y</text>
<text x="203.6" y="154.7">2</text>
<text x="203.6" y="152.4">3</text>
<text x="203.6" y="150.2">4</text>
<text x="143.5" y="157">2A</text>
<text x="143.5" y="159.2">3A</text>
<text x="143.5" y="161.5">4A</text>
<text x="157" y="157">2Y</text>
<text x="157" y="159.2">3Y</text>
<text x="157" y="161.5">4Y</text>
<text x="203.6" y="157">1</text>
<text x="143.5" y="165.9">1/2EN</text>
<text x="143.5" y="168.2">3/4EN</text>
<text x="152.5" y="170.8" transform="rotate(-90 152.5 170.8)">GND</text>
<text x="154.8" y="170.8" transform="rotate(-90 154.8 170.8)">GND</text>
<text x="157.1" y="170.8" transform="rotate(-90 157.1 170.8)">GND</text>
<text x="159.3" y="170.8" transform="rotate(-90 159.3 170.8)">GND</text>
</g>
<g font-size="2" fill="#00f">
<text x="244.6" y="152.1">+</text>
<text x="244.6" y="156.5">-</text>
</g>
<g font-size="1.6">
<text x="31.2" y="1.8">5</text>
<text x="89" y="1.8">4</text>
<text x="146.9" y="1.8">3</text>
<text x="204.8" y="1.8">2</text>
<text x="262.7" y="1.8">1</text>
<text x=".6" y="27.2">D</text>
<text x="292.3" y="27.2">D</text>
<text x=".6" y="74.1">C</text>
<text x="292.3" y="74.1">C</text>
<text x=".6" y="121">B</text>
<text x="292.3" y="121">B</text>
<text x=".6" y="167.9">A</text>
<text x="292.3" y="167.9">A</text>
<text x="31.2" y="191.7">5</text>
<text x="89" y="191.7">4</text>
<text x="146.9" y="191.7">3</text>
<text x="204.8" y="191.7">2</text>
<text x="262.7" y="191.7">1</text>
</g>
</svg>
